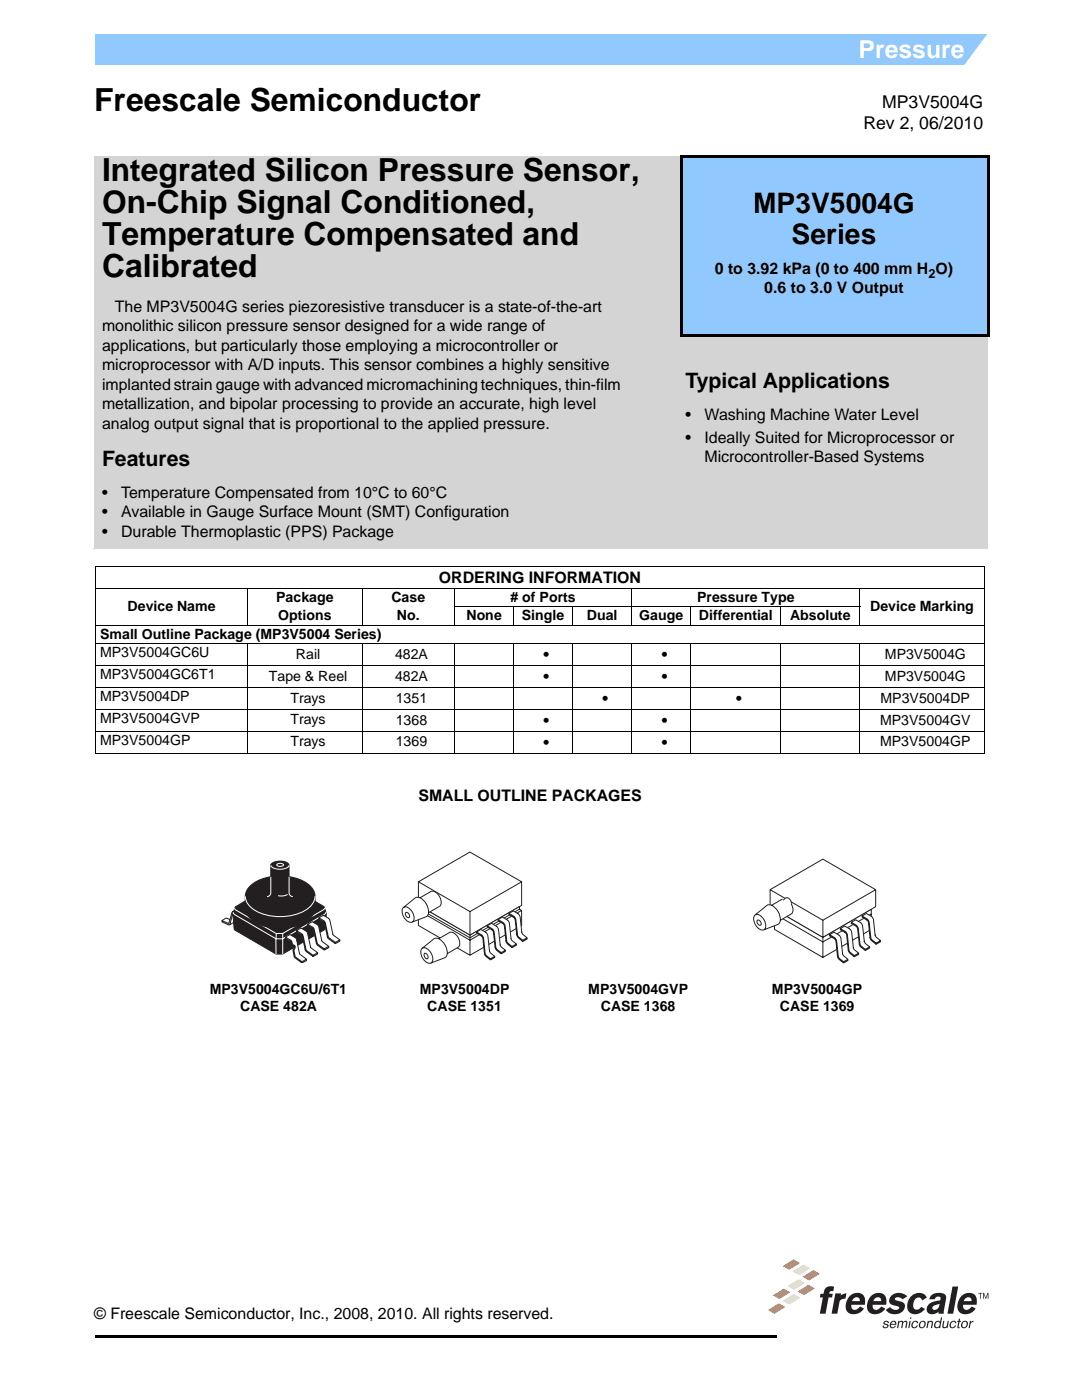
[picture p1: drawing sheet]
<svg xmlns="http://www.w3.org/2000/svg" width="216mm" height="279mm" viewBox="0 0 216 279" stroke-linecap="round" stroke-linejoin="round" font-family="sans-serif">
<path d="M19.1 266.4h135.7v.5h-135.7zM154.8 266.4h.2v.5h-.2z" fill="#000"/>
<path d="M19 6.9h177.8v6h-177.8z" fill="#91c9ff"/>
<path d="M197.3 6.4h1.5v7.1h-6.8z" fill="#fff"/>
<path d="M153.2 251.3h44v13.8h-44z" fill="#fff"/>
<g fill="#231f20">
<path d="M195.2 258h.8v.2h-.3v1h-.2v-1h-.3z"/>
<path d="M196.2 258h.2l.3 1 .3-1h.2v1.2h-.1v-.9l-.3 .9h-.2l-.3-.9v.9h-.1z"/>
<path d="M176.4 263.8a.57 .57 0 0 1 .6-.2 .57 .57 0 0 1 .4 .4l-.3 .1a.32 .32 0 0 0-.2-.3 .32 .32 0 0 0-.4 .2l.1 .1a.54 .54 0 0 1 .5 .2 .54 .54 0 0 1 .1 .6 .61 .61 0 0 1-.7 .2 .61 .61 0 0 1-.4-.5l.3-.1v.3l.3 .1 .3-.1v-.3a.53 .53 0 0 1-.6-.7z"/>
<path d="M179.3 263.6h.2l-.1 .2 .5-.2 .3 .2 .2-.1a.43 .43 0 0 1 .6 .1l-.1 1.3h-.3l.2-1.2-.2-.1-.4 .3-.2 1h-.2l.2-1.2-.2-.1-.4 .3-.2 1h-.2z"/>
<path d="M182.1 263.8a.62 .62 0 0 1 .7-.2 .62 .62 0 0 1 .4 .5h-.2l-.1-.2a.55 .55 0 0 0-.7 .3 .55 .55 0 0 0 .2 .7l.4-.2 .1-.2h.3a.7 .7 0 0 1-1.2 .5 .7 .7 0 0 1 .1-1.2z"/>
<path d="M185.1 263.6h.3l-.1 .2 .1-.1a.48 .48 0 0 1 .7 .1l-.1 1.3h-.3l.2-1-.1-.3a.43 .43 0 0 0-.6 .4l-.1 .9h-.3z"/>
<path d="M188.2 263.6h.2l-.1 1 .1 .2a.43 .43 0 0 0 .5-.3l.2-.9h.2l-.2 1.5h-.3l.1-.2-.2 .1a.48 .48 0 0 1-.7-.1z"/>
<path d="M189.8 263.8a.62 .62 0 0 1 .6-.2 .62 .62 0 0 1 .4 .5h-.2l-.1-.2a.54 .54 0 0 0-.7 .3 .54 .54 0 0 0 .3 .7l.3-.2 .1-.2h.3a.7 .7 0 0 1-1.1 .5 .7 .7 0 0 1 .1-1.2z"/>
<path d="M191.3 263.2h.3l-.1 .4h.3l-.1 .2h-.2l-.2 1h.2v.3h-.3l-.2-.1 .2-1.2h-.2v-.2h.3z"/>
<path d="M193.5 263.6h.3l-.1 .3 .6-.3-.1 .3-.5 .2-.2 1h-.2z"/>
<path d="M177.8 263.8a.6 .6 0 0 1 .8-.2 .6 .6 0 0 1 .2 .8h-1v.2a.4 .4 0 0 0 .4 .3 .4 .4 0 0 0 .4-.3h.2a.66 .66 0 0 1-1 .5 .66 .66 0 0 1-.2-1.1zM177.9 264l-.1 .2h.8l-.1-.4h-.2z"/>
<path d="M181.5 263.6h.2l-.2 1.5h-.3zM181.6 262.9h.3l-.1 .3h-.2z"/>
<path d="M183.6 263.8a.64 .64 0 0 1 1-.1 .64 .64 0 0 1 0 .9 .66 .66 0 0 1-.9 .5 .66 .66 0 0 1-.2-1.1zM183.9 263.9a.61 .61 0 0 0 0 1 .6 .6 0 0 0 .5-.5 .6 .6 0 0 0-.3-.6z"/>
<path d="M186.6 263.8a.58 .58 0 0 1 1 0l.2-.9h.2l-.4 2.2h-.2v-.2a.62 .62 0 0 1-.9 0 .62 .62 0 0 1 0-.8zM186.9 263.9a.58 .58 0 0 0 .1 1 .57 .57 0 0 0 .5-.5 .57 .57 0 0 0-.3-.6z"/>
<path d="M192.1 263.8a.64 .64 0 0 1 .9-.1 .64 .64 0 0 1 0 .9 .66 .66 0 0 1-.9 .5 .66 .66 0 0 1-.2-1.1zM192.3 263.9a.61 .61 0 0 0 0 1 .6 .6 0 0 0 .6-.5 .6 .6 0 0 0-.3-.6z"/>
</g>
<path d="M156.2 252.7l2.1-1.4 1.3 .8-2.1 1.3z" fill="#f37121"/>
<path d="M158.2 253.8l2.1-1.4 1.3 .7-2.1 1.4z" fill="#ffd87d"/>
<path d="M160.1 254.8l2.2-1.3 1.3 .7-2.2 1.3z" fill="#f37121"/>
<path d="M157.2 256.7l2.1-1.4 1.3 .8-2.1 1.3z" fill="#ffd87d"/>
<g fill="#f37121">
<path d="M159.2 257.8l2.1-1.4 1.3 .7-2.1 1.4z"/>
<path d="M154.2 258.5l2.2-1.3 1.3 .7-2.2 1.4z"/>
</g>
<path d="M156.2 259.6l2.1-1.3 1.4 .7-2.2 1.3z" fill="#ffd87d"/>
<path d="M153.2 261.5l2.2-1.4 1.3 .7-2.1 1.4z" fill="#f37121"/>
<g fill="#231f20">
<path d="M164.9 257l.8-.3 .7 .1-.1 .9a.58 .58 0 0 0-.8 .5h.7l-.2 .7h-.7l-.6 3.3h-1.1l.6-3.3h-.6l.1-.7h.6l.2-.7z"/>
<path d="M166.7 258.1h1.1l-.1 .4 1.2-.4-.2 1.1h-.1a.93 .93 0 0 0-1.1 .6l-.4 2.4h-1.2z"/>
<path d="M190.1 256.8h1.1l-1 5.4h-1.1z"/>
<path d="M181.9 258.6a1.86 1.86 0 0 1 3 .4l-.9 .5a.84 .84 0 0 0-.9-.6 .84 .84 0 0 0-.8 .9 1 1 0 0 0 .6 1.6 .99 .99 0 0 0 .9-.6l.8 .4a2.12 2.12 0 0 1-3.3 .5 2.62 2.62 0 0 1 .6-3.1z"/>
<path d="M177.8 258.6a2.34 2.34 0 0 1 3.2 .1l-.9 .6-.7-.4a.49 .49 0 0 0-.6 0 .49 .49 0 0 0-.2 .5l.4 .2a2.08 2.08 0 0 1 1.5 .7 1.94 1.94 0 0 1-2.8 1.9l-1-.8 .9-.5a1.08 1.08 0 0 0 1.8 .1 1.53 1.53 0 0 0-1.3-.5 1.01 1.01 0 0 1-.7-.9 1.01 1.01 0 0 1 .4-1z"/>
<path d="M186 258.3a2.61 2.61 0 0 1 2.6 .1l.2 .8-.5 3h-1v-.4a1.6 1.6 0 0 1-2.3 0 1.61 1.61 0 0 1 1.6-2.1l1-.2 .1-.6a.67 .67 0 0 0-1.2 .4h-1.1l.3-.6zM186.2 260.7l-.1 .5a.93 .93 0 0 0 1 0 .93 .93 0 0 0 .4-1z"/>
<path d="M169.6 258.6a2.72 2.72 0 0 0-.6 3.1 2.22 2.22 0 0 0 3.4-.5l-.8-.5a.93 .93 0 0 1-.8 .7 .93 .93 0 0 1-.9-.5v-.5h2.7a1.67 1.67 0 0 0-.3-1.8 1.67 1.67 0 0 0-1.8-.5zM170.4 259.1a.67 .67 0 0 1 .8-.2 .67 .67 0 0 1 .4 .8h-1.6z"/>
<path d="M173.8 258.6a2.71 2.71 0 0 0-.5 3.1 2.22 2.22 0 0 0 3.3-.5l-.7-.5a.93 .93 0 0 1-.9 .7 .93 .93 0 0 1-.9-.5v-.5h2.7a1.67 1.67 0 0 0-.2-1.8 1.67 1.67 0 0 0-1.8-.5zM174.7 259.1a.68 .68 0 0 1 .8-.2 .68 .68 0 0 1 .3 .8h-1.5z"/>
<path d="M191.9 258.6a2.72 2.72 0 0 0-.6 3.1 2.22 2.22 0 0 0 3.4-.5l-.8-.5a.93 .93 0 0 1-.8 .7 .93 .93 0 0 1-.9-.5v-.5h2.7a1.67 1.67 0 0 0-.3-1.8 1.67 1.67 0 0 0-1.8-.5zM192.7 259.1a.68 .68 0 0 1 .8-.2 .68 .68 0 0 1 .4 .8h-1.6z"/>
</g>
<path d="M134.9 67.2h60.4v41.7h-60.4z" fill="#d4d4d4"/>
<path d="M134.9 67.2h60.5M134.9 67.2v41.7M195.3 67.2v41.8M134.9 108.9h60.4" fill="none" stroke="#d4d4d4" stroke-width=".2"/>
<path d="M18.8 31.3h178.2v78.1h-178.2z" fill="#d4d4d4"/>
<path d="M18.8 31.3h178.2M18.8 31.2v78.2M197 31.3v78.2M18.7 109.4h178.3" fill="none" stroke="#d4d4d4" stroke-width=".2"/>
<path d="M136.3 31.5h60.6v35.7h-60.6z" fill="#91c9ff"/>
<path d="M136.3 31.5h60.7M136.3 31.4v35.8M196.9 31.5v35.8M136.2 67.2h60.7" fill="none" stroke="#91c9ff" stroke-width=".2"/>
<g fill="#fff">
<path d="M19.1 113.1h177.3v4.4h-177.3z"/>
<path d="M19.1 128.5h30.3v4.3h-30.3z"/>
<path d="M72.3 128.5h18.4v4.3h-18.4z"/>
<path d="M90.7 128.5h23.6v4.3h-23.6z"/>
<path d="M114.3 128.5h23.6v4.3h-23.6z"/>
<path d="M137.9 128.5h58.5v4.3h-58.5z"/>
<path d="M19.1 132.8h30.3v4.4h-30.3z"/>
<path d="M72.3 132.8h18.4v4.4h-18.4z"/>
<path d="M90.7 132.8h23.6v4.4h-23.6z"/>
<path d="M114.3 132.8h23.6v4.4h-23.6z"/>
<path d="M137.9 132.8h58.5v4.4h-58.5z"/>
<path d="M19.1 137.2h30.3v4.4h-30.3z"/>
<path d="M72.3 137.2h18.4v4.4h-18.4z"/>
<path d="M90.7 137.2h35.4v4.4h-35.4z"/>
<path d="M126.1 137.2h29.7v4.4h-29.7z"/>
<path d="M155.8 137.2h40.6v4.4h-40.6z"/>
<path d="M19.1 141.6h30.3v4.4h-30.3z"/>
<path d="M72.3 141.6h18.4v4.4h-18.4z"/>
<path d="M90.7 141.6h23.6v4.4h-23.6z"/>
<path d="M114.3 141.6h23.6v4.4h-23.6z"/>
<path d="M137.9 141.6h58.5v4.4h-58.5z"/>
<path d="M19.1 146h30.3v4.3h-30.3z"/>
<path d="M72.3 146h18.4v4.3h-18.4z"/>
<path d="M90.7 146h23.6v4.3h-23.6z"/>
<path d="M114.3 146h23.6v4.3h-23.6z"/>
<path d="M137.9 146h58.5v4.3h-58.5z"/>
</g>
<g fill="none" stroke="#000" stroke-width=".2">
<path d="M19 113.1h177.5M19 117.5h177.5M19.1 113.2v37M49.4 117.4v7.5M72.3 117.4v7.5M90.7 117.4v7.5M126.1 117.4v7.5M171.6 117.4v7.5M196.4 113.2v37M19 124.8h177.5M19 128.5h177.5M19 132.8h177.5"/>
<path d="M19 137.2h177.5M49.4 128.4v22M72.3 128.4v22M90.6 121.1h81.1M90.7 128.4v22M102.5 121v3.9M102.5 128.4v22M114.3 121v3.9M114.3 128.4v22M126.1 128.4v22M137.9 121v3.9M137.9 128.4v22"/>
<path d="M155.8 121v3.9M155.8 128.4v22M171.6 128.4v22M19 141.6h177.5M19 146h177.5M19 150.3h177.5"/>
</g>
<g fill="#fff">
<path d="M114.5 172h25.6v20.2h-25.6z"/>
<path d="M44.2 171.8h23.7v20.4h-23.7z"/>
</g>
<g fill="none" stroke="#231f20" stroke-width=".2">
<path d="M50.8 179.4l.9-.5 1.2 .7M50.9 179.8l1.1 .5M50.9 179.8l-.7 2.2-1.5-.6M50.9 179.9l1.3 .5M50.9 179.9v.2M52.5 179.7l-.7-.4-.9 .6M52.9 179.6l-.9 .5M52.9 179.6v.2l-.9 .5M53 178.1l.9-.5 1.2 .7M53.1 178.2l-.2 .1-.6 2.1h-.1M53.2 178.2l1 .6M53.2 178.5h-.1l-.6 2.1"/>
<path d="M53.2 178.5l1 .6M53.8 178.8l-.5 1.4-.9 .5M54.2 178.8v.3M55.1 178.3l-.9 .5M55.1 178.3v.2l-.9 .6M44.3 183.7l1.4 .5M44.3 183.7v.3M45.9 183.5l-.7-.3-.9 .5M46.3 182.1l-.6 2.1M46.3 182l1-.5 1.2 .6M46.5 182.4v.3l1.3 .6M46.5 182l-.3 .1"/>
<path d="M46.5 182.1l1.1 .6M46.8 183.9l-1 .7M47.1 182.6l-.3 1.4M47.6 182.9l-1.1-.6-.7 2.3-1.5-.6M47.6 182.7v.2M48.1 182.2l-.7-.3-.9 .5M48.5 180.9l-.7 2.1-1.3-.6M48.5 182.1l-.9 .6M48.5 182.1v.3l-.9 .5M48.6 180.7l.9-.5 1.2 .7M48.7 181.1l1.1 .5M48.7 181.1l-.6 2.1-.3 .1"/>
<path d="M48.7 181.1l1.4 .5M48.7 181.1v.3M48.7 180.7l-.2 .2M48.7 180.8l1.1 .6M49.3 181.4l-.4 1.3-.9 .6M49.8 181.4v.2M50.3 180.9l-.7-.3-.9 .5M50.7 180.9l-.9 .5M50.7 180.9v.2l-.9 .5M50.9 180.1l1.3 .6M51.5 180.1l-.4 1.4-.9 .5M52 180.1l-1.2-.7-.7 2.3"/>
<path d="M52 180.1v.2M52.5 180.6l-.3 .1"/>
</g>
<path d="M47 181l8.1-4.9 .9-.1 8.6 4.9 .5 1.4-.2 3.1-.3 .2-8.2 4.8h-1.3l-8.3-4.8-.3-3.2z" fill-rule="evenodd" fill="#231f20"/>
<path d="M47 181l8.1-4.9 .9-.1 8.6 4.9 .5 1.4-.2 3.1-.3 .2-8.2 4.8h-1.3l-8.3-4.8-.3-3.2z" fill="none" stroke="#231f20" stroke-width=".2"/>
<path d="M46.6 182.1l.2 .4 8.3 4.9M46.8 181.2l.3 .4 8 4.7h1.3M55 187.3l.1 3.1M55.1 186.3v1.1M56.4 186.3v4.1M64.8 181.2l-.3 .4-8.1 4.7M65 182l-.2 .4-8.4 5h-1.3" fill="none" stroke="#fff" stroke-width=".2"/>
<path d="M57 187l.8-.5 1.2 .7 .7 3.1 1.5 1.1v.3l-.9 .5-1.5-1.1-.4-1.6 .3-.6-.3-.3-.2 .1-.2-.8-1-.6z" fill-rule="evenodd" fill="#fff"/>
<g fill="none" stroke="#231f20" stroke-width=".2">
<path d="M56.9 187l1.1 .6M57.9 187.9l.2 .1M58 187.9l-1-.6v-.3l.8-.5 1.3 .9 .8 3.1M58 187.6l.2 .3 .2 .8M58.1 188l.1 .7M58.2 188.7l.2-.1a.47 .47 0 0 1 .4 .5 .47 .47 0 0 1-.4 .4M58.4 188.7h.4a.56 .56 0 0 1-.2 .8M58.4 188.7h-.2M58.6 189.5h-.2l.3 1.5 1.6 1.2M58.6 189.5l.4 1.5M59 191l1.3 .9M59.9 190.5l1.3 .9"/>
<path d="M60.3 191.9v.3M61.1 191.4l-.8 .5M61.2 191.4v.3l-.9 .5"/>
</g>
<path d="M59.2 185.7l.9-.5 1.1 .7 .8 3.1 1.4 1.1v.3l-.9 .5-1.5-1.1-.7-3-1.1-.8z" fill-rule="evenodd" fill="#fff"/>
<path d="M59.2 185.7l1 .6M59.2 185.7l.9-.5 1.1 .7 .8 3.1 1.4 1.1v.3l-.9 .5-1.5-1.1-.7-3-1.1-.8zM60.2 186.3l.3 .4M60.5 186.7l.6 2.9 1.4 1.1M62.5 190.7v.2M63.4 190.1l-.9 .6" fill="none" stroke="#231f20" stroke-width=".2"/>
<path d="M61.4 184.5l.9-.5 1.2 .7 .7 3 1.4 1.2v.2l-.9 .5-1.4-1.1-.8-3-1.1-.8z" fill-rule="evenodd" fill="#fff"/>
<path d="M61.4 184.5l1 .6M61.4 184.5l.9-.5 1.2 .7 .7 3 1.4 1.2v.2l-.9 .5-1.4-1.1-.8-3-1.1-.8zM62.4 185l.3 .5 .6 2.8 1.4 1.1M64.7 189.4v.2M65.6 188.8l-.9 .6" fill="none" stroke="#231f20" stroke-width=".2"/>
<path d="M63.6 183.2l.9-.5 1.2 .7 .8 3.2 1.3 1v.2l-.9 .5-1.4-1-.8-3.1-1.1-.8z" fill-rule="evenodd" fill="#fff"/>
<path d="M63.6 183.2l1.3 .8 .7 3.1M63.6 183.2l.9-.5 1.2 .7 .8 3.2 1.3 1v.2l-.9 .5-1.4-1-.8-3.1-1.1-.8zM65.6 187.1l1.3 1M66.9 188.1v.2M67.8 187.6l-.9 .5" fill="none" stroke="#231f20" stroke-width=".2"/>
<path d="M54.1 172.4a2.95 2.95 0 0 1 3.5 0l.1 2.6a5.8 5.8 0 0 1 5.1 3.3 5.9 5.9 0 0 1-.7 4.8 9.3 9.3 0 0 1-8.4 2 5.9 5.9 0 0 1-4.7-3.2l-.1-3a3.7 3.7 0 0 1 2.5-3.1l1.7-.6 .9-.2z" fill-rule="evenodd" fill="#231f20"/>
<path d="M54.1 172.4a2.95 2.95 0 0 1 3.5 0l.1 2.6a5.8 5.8 0 0 1 5.1 3.3 5.9 5.9 0 0 1-.7 4.8 9.3 9.3 0 0 1-8.4 2 5.9 5.9 0 0 1-4.7-3.2l-.1-3a3.7 3.7 0 0 1 2.5-3.1l1.7-.6 .9-.2z" fill="none" stroke="#231f20" stroke-width=".2"/>
<path d="M54 175v3.2a.76 .76 0 0 1-.7 .7M54 172.7a2.07 2.07 0 0 0 2.4 .7 1.26 1.26 0 0 0 1.3-.7M55.3 172.5a1.01 1.01 0 0 1 1.3 .1 .91 .91 0 0 1-1.4 0zM57.4 178.5l-.7 .3-1.2-.1M57.7 175v3.2a.73 .73 0 0 0 .7 .7M62.9 178.9a4 4 0 0 1-2.9 3.2 10.5 10.5 0 0 1-9.7-.8 3.1 3.1 0 0 1-1.4-2.4" fill="none" stroke="#fff" stroke-width=".2"/>
<path d="M80.2 170h25v22.2h-25z" fill="#fff"/>
<path d="M84.5 179.9l.9-.4 1.1 .6M82.9 182.7v.2l.9 .4M84 182.3l-.2-.1-.9 .5M84.1 183l-.1 .2h-.3M85 182.5l-.2 .3-.8 .5M85.2 180.5l-.2 2M85.7 180.6l-1-.6h-.4l-.3 2.8-.3 .2-.8-.3M85.7 180.8l-1-.6-.3 .1-.3 2.7M85.7 180.6v.2M86.5 180.1v.2l-.8 .5M86.5 180.1l-.8 .5" fill="none" stroke="#231f20" stroke-width=".2"/>
<path d="M83.5 176l10.3-6 10.3 6v4.7l-10.3 5.9-10.3-5.9z" fill-rule="evenodd" fill="#fff"/>
<path d="M83.5 176l10.3-6 10.3 6v4.7l-10.3 5.9-10.3-5.9zM83.5 176l10.3 5.9M104.1 176l-10.3 5.9M93.8 181.9v4.7" fill="none" stroke="#231f20" stroke-width=".2"/>
<path d="M83.9 180.9l9.9 5.7 9.9-5.7v.5l.4 .3v3l-10.3 5.9-10.3-5.9v-3l.4-.2z" fill-rule="evenodd" fill="#fff"/>
<path d="M83.5 181.7v3l10.3 5.9M83.5 181.7l10.3 5.9 10.3-5.9M83.9 181.5v-.6l9.9 5.7M83.9 181.5l-.4 .2M93.8 186.6v4M103.7 181.4l.4 .3M103.7 181.4v-.5l-9.9 5.7M103.7 181.4l-9.9 5.8-9.9-5.7M104.1 181.7v3l-10.3 5.9" fill="none" stroke="#231f20" stroke-width=".2"/>
<path d="M97.2 184.8l.9-.5 1.2 .7 .2 .6 .3 3.1 1.1 .9v.3l-.9 .5-1-.9-.6-3.6-.2-.3-1-.6z" fill-rule="evenodd" fill="#fff"/>
<path d="M97.2 184.8l.9-.5 1.2 .7 .2 .6 .3 3.1 1.1 .9v.3l-.9 .5-1-.9-.6-3.6-.2-.3-1-.6zM97.2 184.8l1 .5 .3 .5 .5 3.4 1 .9M100 190.1v.3M100.9 189.6l-.9 .5" fill="none" stroke="#231f20" stroke-width=".2"/>
<path d="M99.4 183.5l.8-.5 1.2 .8 .2 .5 .4 3.2 1 .9v.2l-.8 .5-1.1-.9-.1-.4-.4-3.2-.3-.3-.9-.5z" fill-rule="evenodd" fill="#fff"/>
<path d="M99.4 183.5l.8-.5 1.2 .8 .2 .5 .4 3.2 1 .9v.2l-.8 .5-1.1-.9-.1-.4-.4-3.2-.3-.3-.9-.5zM99.4 183.5l1 .6 .3 .4 .4 3.3M101.1 187.8l.1 .3 1 .8M102.2 188.9v.2M103 188.4l-.8 .5" fill="none" stroke="#231f20" stroke-width=".2"/>
<path d="M101.5 182.3l.9-.5 1.2 .8 .2 .5 .3 3.1 1.1 1v.2l-.9 .5-1-.9-.2-.5-.4-3.1-.2-.3-1-.6z" fill-rule="evenodd" fill="#fff"/>
<path d="M101.5 182.3l.9-.5 1.2 .8 .2 .5 .3 3.1 1.1 1v.2l-.9 .5-1-.9-.2-.5-.4-3.1-.2-.3-1-.6zM101.5 182.3l1 .5 .4 .5 .4 3.2M103.3 186.5l.2 .5 .8 .6M104.3 187.6v.3M105.2 187.2l-.9 .4" fill="none" stroke="#231f20" stroke-width=".2"/>
<path d="M95.1 186l.8-.5 1.2 .7 .3 .6 .3 3.1 1 1v.2l-.8 .5-1.1-.9-.5-3.6-.3-.3-.9-.6z" fill-rule="evenodd" fill="#fff"/>
<path d="M95.1 186l.8-.5 1.2 .7 .3 .6 .3 3.1 1 1v.2l-.8 .5-1.1-.9-.5-3.6-.3-.3-.9-.6zM95.1 186l1 .5M96.1 186.5l.4 .8M96.5 187.3l.3 2.9M96.8 190.2l.2 .5 .9 .6M97.9 191.3v.3M98.7 190.9l-.8 .4" fill="none" stroke="#231f20" stroke-width=".2"/>
<path d="M80.6 181.1l2.3-1.9h.9l2.2-1.3a1.4 1.4 0 0 1 1.7 1 1.44 1.44 0 0 1 0 2l-2.2 1.2-.1 .4-.3 .5-2.8 1a1.4 1.4 0 0 1-1.7-1 1.61 1.61 0 0 1 0-1.9z" fill-rule="evenodd" fill="#fff"/>
<path d="M83.8 179.2h-.9l-2.3 1.9M83.8 179.2l.6 .3 .7 .9M86 177.9a1.75 1.75 0 0 1 1.9 1.5 1.26 1.26 0 0 1-.2 1.5l-2.2 1.2-.1-1-.3-.7M86 177.9l-2.2 1.3M80.6 181.1a1.77 1.77 0 0 0 .3 2.4 1.21 1.21 0 0 0 1.4 .5M80.6 181.1a1.75 1.75 0 0 1 1.9 1.4 1.23 1.23 0 0 1-.2 1.5M80.9 182.1h.2a.64 .64 0 0 1 .6 .4 .64 .64 0 0 1-.2 .7 .78 .78 0 0 1-.6-1.1zM85.1 182.9l-2.8 1.1M85.5 182.2l-.4 .8" fill="none" stroke="#231f20" stroke-width=".2"/>
<path d="M84.3 189.2l2.3-1.9 .6-.1 .3 .1 2.2-1.2a1.4 1.4 0 0 1 1.7 1 1.42 1.42 0 0 1 0 2l-2.2 1.2-.4 .8-2.8 1.1a1.78 1.78 0 0 1-1.9-1.5 1.24 1.24 0 0 1 .2-1.5z" fill-rule="evenodd" fill="#fff"/>
<path d="M84.3 189.2a1.9 1.9 0 0 0 .7 2.8l.7 .3 .3-.1M84.3 189.2a1.75 1.75 0 0 1 1.9 1.5 1.23 1.23 0 0 1-.2 1.5M84.7 190.3l.1-.1a.67 .67 0 0 1 .4 1.2 .79 .79 0 0 1-.5-1.1zM87.5 187.3h-.9l-2.3 1.9M87.5 187.3l2.2-1.2a1.75 1.75 0 0 1 1.9 1.5 1.23 1.23 0 0 1-.2 1.5l-2.2 1.2a3.3 3.3 0 0 0-1.7-3zM89.2 190.3l-.4 .8-2.8 1.1" fill="none" stroke="#231f20" stroke-width=".2"/>
<path d="M150.3 171.4h25.4v20.8h-25.4z" fill="#fff"/>
<path d="M154.5 181.4l9.7 5.7 9.6-5.7v4.1l-9.6 5.6-9.7-5.6z" fill-rule="evenodd" fill="#fff"/>
<path d="M154.5 181.4l9.7 5.7 9.6-5.7v4.1l-9.6 5.6-9.7-5.6zM154.5 182.4l9.7 5.6 9.6-5.6M164.2 187.1v4" fill="none" stroke="#231f20" stroke-width=".2"/>
<path d="M153.7 177.6l10.5-6.1 10.5 6.1v3.3l-10.5 6.2-10.5-6.2z" fill-rule="evenodd" fill="#fff"/>
<g fill="none" stroke="#231f20" stroke-width=".2">
<path d="M153.7 177.6l10.5-6.1 10.5 6.1v3.3l-10.5 6.2-10.5-6.2zM153.7 177.6l10.5 6.1M155.7 180h.2l1 .6M155.7 180l-.9 .4M174.7 177.6l-10.5 6.1M154.4 182.8l-.3-.1-.8 .5M155.6 181.1l-.3 2.1-1 .6M156.1 181.1l-1-.6h-.4l-.4 3-1-.3M156.1 181.3l-1-.6-.3 .1-.4 2.9-.3 .1-.8-.3v-.3M156.1 181.1v.2M156.9 180.6v.2l-.8 .5M156.9 180.6l-.8 .5"/>
<path d="M164.2 183.7v3.4"/>
</g>
<path d="M167.7 185.3l.8-.5 1.2 .8 .3 .5 .3 3.2 1 .9v.2l-.8 .6-1.1-.9-.1-.5-.4-3.2-.3-.3-.9-.5z" fill-rule="evenodd" fill="#fff"/>
<path d="M167.7 185.3l.8-.5 1.2 .8 .3 .5 .3 3.2 1 .9v.2l-.8 .6-1.1-.9-.1-.5-.4-3.2-.3-.3-.9-.5zM167.7 185.3l.9 .6 .4 .4 .4 3.5 1.1 .9M170.5 190.7v.3M171.3 190.2l-.8 .5" fill="none" stroke="#231f20" stroke-width=".2"/>
<path d="M169.9 184.1l.8-.5 1.2 .7 .2 .6 .4 3.1 1 1v.2l-.8 .5-1.1-.9-.5-3.6-.3-.4-.9-.5z" fill-rule="evenodd" fill="#fff"/>
<path d="M169.9 184.1l.8-.5 1.2 .7 .2 .6 .4 3.1 1 1v.2l-.8 .5-1.1-.9-.5-3.6-.3-.4-.9-.5zM169.9 184.1l.9 .5 .4 .5 .4 3.3M171.6 188.3l.2 .5 .9 .7M172.7 189.5v.2M173.5 189l-.8 .5" fill="none" stroke="#231f20" stroke-width=".2"/>
<path d="M172 182.8l.9-.5 1.2 .8 .2 .5 .4 3.2 1 .9v.3l-.9 .5-1-.9-.2-.5-.4-3.2-.2-.3-1-.6z" fill-rule="evenodd" fill="#fff"/>
<path d="M172 182.8l.9-.5 1.2 .8 .2 .5 .4 3.2 1 .9v.3l-.9 .5-1-.9-.2-.5-.4-3.2-.2-.3-1-.6zM172 182.8l1 .6 .4 .4 .4 3.5 1 .9M174.8 188.2v.3M175.7 187.7l-.9 .5" fill="none" stroke="#231f20" stroke-width=".2"/>
<path d="M165.5 186.5l.9-.5 1.2 .8 .2 .6 .4 3.1 1 1v.2l-.9 .5-1-.9-.2-.5-.4-3.1-.2-.4-1-.5z" fill-rule="evenodd" fill="#fff"/>
<path d="M165.5 186.5l.9-.5 1.2 .8 .2 .6 .4 3.1 1 1v.2l-.9 .5-1-.9-.2-.5-.4-3.1-.2-.4-1-.5zM165.5 186.5l1 .6M166.5 187.1l.4 .8M166.9 187.9l.4 2.9 .2 .5M167.5 191.3l.8 .6M168.3 191.9v.3M169.2 191.5l-.9 .4" fill="none" stroke="#231f20" stroke-width=".2"/>
<path d="M150.7 182.6l2.4-1.9 .4-.1 .5 .1 2.2-1.3 .1 .3 .6-.5a1.03 1.03 0 0 1 1 1.2 1.43 1.43 0 0 1 0 2l-2.2 1.3-.2 .6-.2 .2-2.8 1.1a1.79 1.79 0 0 1-2-1.5 1.24 1.24 0 0 1 .2-1.5z" fill-rule="evenodd" fill="#fff"/>
<path d="M156.2 179.4l-2.2 1.3M156.3 179.7l.6-.5a1.14 1.14 0 0 1 1.1 1.2M150.7 182.6a1.76 1.76 0 0 1 2 1.5 1.25 1.25 0 0 1-.2 1.5M151.1 183.7a.59 .59 0 0 1 .7 .3 .59 .59 0 0 1-.1 .7 .75 .75 0 0 1-.6-1zM153.1 180.7l.4-.1 .5 .1M153.1 180.7l-2.4 1.9a1.79 1.79 0 0 0 .4 2.4 1.24 1.24 0 0 0 1.4 .6M154 180.7a3.3 3.3 0 0 1 1.7 3M155.7 183.7l-.2 .6-.2 .2-2.8 1.1M157.9 180.4a1.63 1.63 0 0 1 0 2l-2.2 1.3" fill="none" stroke="#231f20" stroke-width=".2"/>
<path d="M136.1 31h61.4v.6h-61.4zM135.8 66.7h61.4v.6h-61.4zM135.8 31h.5v36h-.5zM196.9 31.3h.6v36h-.6z" fill="#000"/>
<g font-size="6.3">
<text x="18.8" y="22.1">Freescale Semiconductor</text>
<text x="20.4" y="36.2">Integrated Silicon Pressure Sensor,</text>
<text x="20.4" y="42.5">On-Chip Signal Conditioned,</text>
<text x="20.4" y="48.9">Temperature Compensated and</text>
<text x="20.4" y="55.2">Calibrated</text>
</g>
<g font-size="5.6">
<text x="150.3" y="42.4">MP3V5004G</text>
<text x="157.9" y="48.7">Series</text>
</g>
<text font-size="4.9" fill="#fff" x="171.3" y="11.7">Pressure</text>
<g font-size="4.2">
<text x="136.8" y="77.5">Typical Applications</text>
<text x="20.4" y="93">Features</text>
</g>
<g font-size="3.5">
<text x="176" y="21.5">MP3V5004G</text>
<text x="172.3" y="25.7">Rev 2, 06/2010</text>
</g>
<g font-size="3.2">
<text x="142.6" y="54.7">0 to 3.92 kPa (0 to 400 mm H O)</text>
<text x="152.5" y="58.6">0.6 to 3.0 V Output</text>
<text x="22.9" y="62.3">The MP3V5004G series piezoresistive transducer is a state-of-the-art</text>
<text x="20.4" y="66.1">monolithic silicon pressure sensor designed for a wide range of</text>
<text x="20.4" y="70">applications, but particularly those employing a microcontroller or</text>
<text x="20.4" y="73.9">microprocessor with A/D inputs. This sensor combines a highly sensitive</text>
<text x="20.4" y="77.8">implanted strain gauge with advanced micromachining techniques, thin-film</text>
<text x="20.4" y="81.7">metallization, and bipolar processing to provide an accurate, high level</text>
<text x="136.8" y="83.8">•</text>
<text x="140.6" y="83.8">Washing Machine Water Level</text>
<text x="20.4" y="85.6">analog output signal that is proportional to the applied pressure.</text>
<text x="136.8" y="88.4">•</text>
<text x="140.6" y="88.4">Ideally Suited for Microprocessor or</text>
<text x="140.6" y="92.3">Microcontroller-Based Systems</text>
<text x="20.4" y="99.3">•</text>
<text x="24.2" y="99.3">Temperature Compensated from 10°C to 60°C</text>
<text x="20.4" y="103.2">•</text>
<text x="20.4" y="107.1">•</text>
<text x="24.2" y="103.2">Available in Gauge Surface Mount (SMT) Configuration</text>
<text x="24.2" y="107.1">Durable Thermoplastic (PPS) Package</text>
<text x="87.6" y="116.3">ORDERING INFORMATION</text>
<text x="108.5" y="131.7">•</text>
<text x="132" y="131.7">•</text>
<text x="108.5" y="136.1">•</text>
<text x="132" y="136.1">•</text>
<text x="120.2" y="140.5">•</text>
<text x="146.9" y="140.5">•</text>
<text x="108.5" y="144.8">•</text>
<text x="108.5" y="149.2">•</text>
<text x="132" y="144.8">•</text>
<text x="132" y="149.2">•</text>
<text x="83.5" y="159.9">SMALL OUTLINE PACKAGES</text>
<text x="18.8" y="263.2">© Freescale Semiconductor, Inc., 2008, 2010. All rights reserved.</text>
</g>
<g font-size="2.8">
<text x="25.5" y="121.9">Device Name</text>
<text x="55.1" y="120.2">Package</text>
<text x="55.5" y="123.7">Options</text>
<text x="78.1" y="120.2">Case</text>
<text x="79.2" y="123.7">No.</text>
<text x="93.1" y="123.8">None</text>
<text x="101.9" y="120.1"># of Ports</text>
<text x="104.1" y="123.8">Single</text>
<text x="117.1" y="123.8">Dual</text>
<text x="127.5" y="123.8">Gauge</text>
<text x="139.1" y="120.1">Pressure Type</text>
<text x="139.4" y="123.8">Differential</text>
<text x="157.7" y="123.8">Absolute</text>
<text x="173.7" y="121.9">Device Marking</text>
<text x="20" y="127.4">Small Outline Package (MP3V5004 Series)</text>
<text x="20" y="131.1">MP3V5004GC6U</text>
<text x="59.1" y="131.5">Rail</text>
<text x="78.8" y="131.5">482A</text>
<text x="176.6" y="131.5">MP3V5004G</text>
<text x="20" y="135.5">MP3V5004GC6T1</text>
<text x="53.6" y="135.8">Tape &amp; Reel</text>
<text x="78.8" y="135.8">482A</text>
<text x="176.6" y="135.8">MP3V5004G</text>
<text x="20" y="139.9">MP3V5004DP</text>
<text x="58" y="140.2">Trays</text>
<text x="79" y="140.2">1351</text>
<text x="175.7" y="140.2">MP3V5004DP</text>
<text x="20" y="144.2">MP3V5004GVP</text>
<text x="20" y="148.6">MP3V5004GP</text>
<text x="58" y="144.6">Trays</text>
<text x="58" y="149">Trays</text>
<text x="79" y="144.6">1368</text>
<text x="79" y="149">1369</text>
<text x="175.6" y="144.6">MP3V5004GV</text>
<text x="175.6" y="149">MP3V5004GP</text>
<text x="41.8" y="198.4">MP3V5004GC6U/6T1</text>
<text x="47.9" y="201.9">CASE 482A</text>
<text x="83.8" y="198.4">MP3V5004DP</text>
<text x="85.3" y="201.9">CASE 1351</text>
<text x="117.4" y="198.4">MP3V5004GVP</text>
<text x="119.9" y="201.9">CASE 1368</text>
<text x="154" y="198.4">MP3V5004GP</text>
<text x="155.6" y="201.9">CASE 1369</text>
</g>
<text font-size="2.5" x="185.3" y="55.5">2</text>
</svg>
